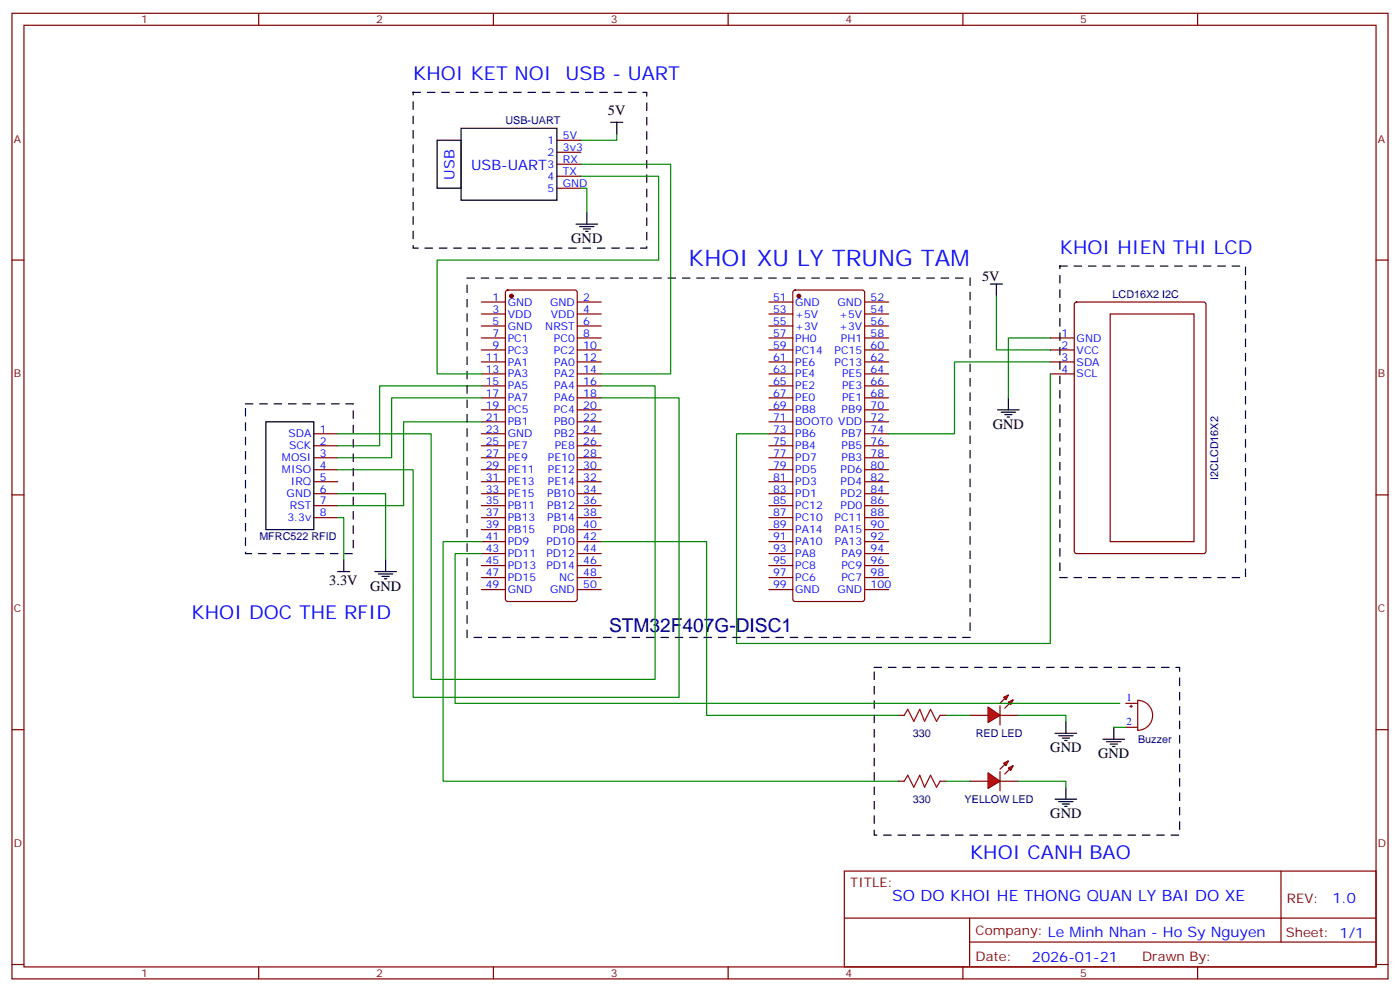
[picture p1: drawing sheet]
<svg xmlns="http://www.w3.org/2000/svg" width="412mm" height="292mm" viewBox="0 0 412 292" stroke-linecap="round" stroke-linejoin="round" font-family="sans-serif">
<g fill="none" stroke="#870000" stroke-width=".35">
<path d="M3.5 3.9h405.4v284.4h-405.4zM7.1 7.4h398.2v277.3h-398.2zM76.2 3.9v3.5M145.3 3.9v3.5M214.5 3.9v3.5M283.6 3.9v3.5M352.8 3.9v3.5M3.5 76.6h3.6M405.3 76.6h3.6M141.8 88.9h7.1M141.8 92.5h7.1M141.8 96h7.1"/>
<path d="M141.8 99.5h7.1M149.1 85.6l.5-.2h19.7l.7 .4v90.6l-.2 .5-.5 .2h-19.7l-.5-.2-.2-.5v-90.3zM170 88.9h7.1M170 92.5h7.1M170 96h7.1M170 99.5h7.1M226.5 88.9h7M226.5 92.5h7M226.5 96h7M226.5 99.5h7M233.8 85.6l.4-.2h19.8l.7 .4v90.6l-.2 .5-.5 .2h-19.8l-.5-.2-.2-.5v-90.3zM254.7 88.9h7.1"/>
<path d="M254.7 92.5h7.1M254.7 96h7.1M254.7 99.5h7.1M309.4 99.5h7M316.7 89.1l.4-.2h37.4l.7 .5v72.9l-.4 .7h-37.7l-.6-.4-.1-73zM327 92.5h24.7v67h-24.7zM141.8 103h7.1M141.8 106.6h7.1M141.8 110.1h7.1M141.8 113.6h7.1M141.8 117.2h7.1M170 103h7.1"/>
<path d="M170 106.6h7.1M170 110.1h7.1M170 113.6h7.1M170 117.2h7.1M226.5 103h7M226.5 106.6h7M226.5 110.1h7M226.5 113.6h7M226.5 117.2h7M254.7 103h7.1M254.7 106.6h7.1M254.7 110.1h7.1"/>
<path d="M254.7 113.6h7.1M254.7 117.2h7.1M309.4 103h7M309.4 106.6h7M309.4 110.1h7M92.4 127.7h7.1M92.4 131.3h7.1M92.4 134.8h7.1M92.4 138.3h7.1M141.8 120.7h7.1M141.8 124.2h7.1M141.8 127.7h7.1"/>
<path d="M141.8 131.3h7.1M141.8 134.8h7.1M141.8 138.3h7.1M170 120.7h7.1M170 124.2h7.1M170 127.7h7.1M170 131.3h7.1M170 134.8h7.1M170 138.3h7.1M226.5 120.7h7M226.5 124.2h7M226.5 127.7h7"/>
<path d="M226.5 131.3h7M226.5 134.8h7M226.5 138.3h7M254.7 120.7h7.1M254.7 124.2h7.1M254.7 127.7h7.1M254.7 131.3h7.1M254.7 134.8h7.1M254.7 138.3h7.1M3.5 145.7h3.6M92.4 141.9h7.1M92.4 145.4h7.1"/>
<path d="M92.4 148.9h7.1M92.4 152.4h7.1M141.8 141.9h7.1M141.8 145.4h7.1M141.8 148.9h7.1M141.8 152.4h7.1M141.8 156h7.1M141.8 159.5h7.1M170 141.9h7.1M170 145.4h7.1M170 148.9h7.1M170 152.4h7.1"/>
<path d="M170 156h7.1M170 159.5h7.1M226.5 141.9h7M226.5 145.4h7M226.5 148.9h7M226.5 152.4h7M226.5 156h7M226.5 159.5h7M254.7 141.9h7.1M254.7 145.4h7.1M254.7 148.9h7.1M254.7 152.4h7.1"/>
<path d="M254.7 156h7.1M254.7 159.5h7.1M405.3 145.7h3.6M141.8 163h7.1M141.8 166.5h7.1M141.8 170.1h7.1M141.8 173.6h7.1M170 163h7.1M170 166.5h7.1M170 170.1h7.1M170 173.6h7.1M226.5 163h7"/>
<path d="M226.5 166.5h7M226.5 170.1h7M226.5 173.6h7M254.7 163h7.1M254.7 166.5h7.1M254.7 170.1h7.1M254.7 173.6h7.1M3.5 214.9h3.6M405.3 214.9h3.6M248.7 256.5h156.6v28.2h-156.6zM377.3 256.5v20.9M248.7 270.4h156.5"/>
<path d="M285.6 277.4h119.6M285.6 270.4v14.1M3.5 284h3.6M76.2 284.7v3.6M145.3 284.7v3.6M214.5 284.7v3.6M283.6 284.7v3.6M352.8 284.7v3.6M405.3 284h3.6"/>
</g>
<g fill="#870000" stroke="#870000" stroke-width=".35">
<circle cx="150.6" cy="87.2" r=".53"/>
<circle cx="235.3" cy="87.2" r=".53"/>
</g>
<path d="M78.3 124.2h14.1v31.8h-14.1z" fill="none" stroke="#000" stroke-width=".35"/>
<g fill="#f00" stroke="#870000" stroke-width=".35">
<path d="M291 208.2l3.6 2.4-3.6 2.2z"/>
<path d="M294.6 207.8v5.7z"/>
</g>
<g fill="#870000" stroke="#870000" stroke-width=".35">
<path d="M294.6 207.1l1.4-1.4z"/>
<path d="M296 208.5l1.4-1.4z"/>
</g>
<g fill="#f00" stroke="#870000" stroke-width=".35">
<path d="M295.6 205.4l1.4-.8-.7 1.5z"/>
<path d="M297 206.8l1.4-.7-.7 1.4z"/>
</g>
<path d="M285.8 210.6h5.2M294.6 210.6h5.3" fill="none" stroke="#870000" stroke-width=".35"/>
<g fill="#f00" stroke="#870000" stroke-width=".35">
<path d="M291 227.6l3.6 2.4-3.6 2.2z"/>
<path d="M294.6 227.2v5.7z"/>
</g>
<g fill="#870000" stroke="#870000" stroke-width=".35">
<path d="M294.6 226.5l1.4-1.4z"/>
<path d="M296 227.9l1.4-1.4z"/>
</g>
<g fill="#f00" stroke="#870000" stroke-width=".35">
<path d="M295.6 224.8l1.4-.8-.7 1.5z"/>
<path d="M297 226.2l1.4-.7-.7 1.4z"/>
</g>
<g fill="none" stroke="#870000" stroke-width=".35">
<path d="M164 41.3h7.1M164 44.8h7.1M164 48.4h7.1M164 51.9h7.1M164 55.4h7.1M264.6 210.6h1.7M276.9 210.6h1.8M331.6 207.1h3.5M331.6 214.2h3.5M264.6 230h1.7M276.9 230h1.8M285.8 230h5.2"/>
<path d="M294.6 230h5.3"/>
</g>
<path d="M266.3 210.6l1.1-1.7 1.8 3.5 1.7-3.5 1.4 3.5 1.8-3.5 1.8 3.5 1-1.8M332.8 208h.8M333.2 207.6v.8M335.1 206.2a4.4 4.4 0 0 1 4.4 4.4 4.4 4.4 0 0 1-4.4 4.5zM266.3 230l1.1-1.7 1.8 3.5 1.7-3.5 1.4 3.5 1.8-3.5 1.8 3.5 1-1.8" fill="none" stroke="#a10000" stroke-width=".35"/>
<g fill="none" stroke="#000" stroke-width=".35">
<path d="M135.8 37.8h28.2v21.1h-28.2zM179.9 36h3.5M181.7 36v3.5M128.8 41.3h7v14.1h-7zM169.7 66h6.3M170.7 66.7h4.3M171.8 67.4h2.1M172.5 68.1h.7M172.9 62.5v3.5M291.7 83.6h3.6M293.5 83.6v3.6M297 117.2v3.5"/>
<path d="M293.9 120.7h6.3M294.9 121.4h4.3M296 122.1h2.1M296.7 122.8h.7M99.5 168.3h3.5M101.2 164.8v3.5M110.4 168.3h6.4M111.5 169h4.2M112.5 169.7h2.2M113.2 170.4h.7M113.6 164.8v3.5M310.8 215.9h6.3"/>
<path d="M311.9 216.6h4.2M312.9 217.3h2.1M313.6 218.1h.7M314 212.4v3.5M324.9 217.7h6.4M326 218.4h4.2M327 219.1h2.1M327.7 219.8h.7M328.1 214.2v3.5M310.8 235.3h6.3M311.9 236h4.2M312.9 236.7h2.1"/>
<path d="M313.6 237.5h.7M314 231.8v3.5"/>
</g>
<g fill="none" stroke="#008700" stroke-width=".35">
<path d="M181.7 39.5v1.8h-10.6M171.1 55.4h1.8v7.1M171.1 51.9h22.9v24.7h-65.2v33.5h13M171.1 48.4h26.5v61.7h-20.5M293.5 87.2v15.8h15.9M309.4 99.5h-12.4v17.7M141.8 113.6h-30v17.7h-12.3M141.8 117.2h-26.4v17.6h-15.9M177.1 113.6h15.9v86.5h-66v-72.4h-27.5M177.1 117.2h22.9v88.2h-78.3v-67.1h-22.2M309.4 106.6h-28.2v21.1h-19.4M309.4 110.1v79.4h-92.4v-61.8h9.5"/>
<path d="M141.8 124.2h-22.9v24.7h-19.4M99.5 152.4h1.7v12.4M99.5 145.4h14.1v19.4M141.8 159.5h-11.3v70.5h134.1M177.1 159.5h31v51.1h56.5M141.8 163h-7.7v44.1h195.7M278.7 210.6h7.1M299.9 210.6h14.1v1.8M328.1 214.2h3.5M278.7 230h7.1M299.9 230h14.1v1.8"/>
</g>
<path d="M121.7 27.2h68.8v45.9h-68.8zM312.2 78.4h54.7v91.7h-54.7zM137.6 81.9h148.2v105.8h-148.2zM72.3 118.9h31.8v44.1h-31.8zM257.5 196.5h90v49.4h-90z" fill="none" stroke="#000" stroke-width=".35" stroke-dasharray="2.1 2.1"/>
<text font-size="6.7" fill="#00f" x="202.8" y="78.4">KHOI XU LY TRUNG TAM</text>
<g font-size="5.6" fill="#00f">
<text x="121.7" y="23.7">KHOI KET NOI</text>
<text x="166.6" y="23.7">USB - UART</text>
<text x="312.2" y="74.8">KHOI HIEN THI LCD</text>
<text x="56.4" y="182.4">KHOI DOC THE RFID</text>
<text x="285.8" y="253">KHOI CANH BAO</text>
</g>
<text font-size="5.6" fill="#000080" x="179.4" y="186.2">STM32F407G-DISC1</text>
<text font-size="4.6" fill="#00f" x="262.8" y="265.3">SO DO KHOI HE THONG QUAN LY BAI DO XE</text>
<g font-size="4.2">
<text x="179.1" y="33.9">5V</text>
<text x="168.3" y="71.6">GND</text>
<text x="289.3" y="82.6">5V</text>
<text x="292.5" y="126.3">GND</text>
<text x="97" y="172.3">3.3V</text>
<text x="109" y="174">GND</text>
<text x="309.4" y="221.6">GND</text>
<text x="323.5" y="223.3">GND</text>
<text x="309.4" y="241">GND</text>
</g>
<g font-size="4.2" fill="#00f">
<text x="133.9" y="53" transform="rotate(-90 133.9 53)">USB</text>
<text x="138.8" y="50">USB-UART</text>
<text x="392.5" y="265.8">1.0</text>
<text x="304" y="283.1">2026-01-21</text>
</g>
<g font-size="3.9" fill="#800">
<text x="250.5" y="261.1">TITLE:</text>
<text x="379.1" y="265.8">REV:</text>
<text x="287.4" y="275.3">Company: Le Minh Nhan - Ho Sy Nguyen</text>
<text x="378.7" y="275.9">Sheet: 1/1</text>
<text x="287.4" y="283">Date:</text>
<text x="336.4" y="283.1">Drawn By:</text>
</g>
<g font-size="3.2" fill="#800">
<text x="41.6" y="6.9">1</text>
<text x="110.8" y="6.9">2</text>
<text x="179.9" y="6.9">3</text>
<text x="249.1" y="6.9">4</text>
<text x="318.2" y="6.9">5</text>
<text x="4.1" y="42">A</text>
<text x="405.9" y="42">A</text>
<text x="4.1" y="111.2">B</text>
<text x="405.9" y="111.2">B</text>
<text x="4.1" y="180.3">C</text>
<text x="405.9" y="180.3">C</text>
<text x="4.1" y="249.4">D</text>
<text x="405.9" y="249.4">D</text>
<text x="41.6" y="287.7">1</text>
<text x="110.8" y="287.7">2</text>
<text x="179.9" y="287.7">3</text>
<text x="249.1" y="287.7">4</text>
<text x="318.2" y="287.7">5</text>
</g>
<g font-size="3.2" fill="#000080">
<text x="148.9" y="36.5">USB-UART</text>
<text x="327.7" y="87.9">LCD16X2 I2C</text>
<text x="358.8" y="141.3" transform="rotate(-90 358.8 141.3)">I2CLCD16X2</text>
<text x="76.4" y="158.9">MFRC522 RFID</text>
<text x="268.9" y="217.1">330</text>
<text x="287.4" y="217.1">RED LED</text>
<text x="335.3" y="218.9">Buzzer</text>
<text x="268.9" y="236.5">330</text>
<text x="284.1" y="236.5">YELLOW LED</text>
</g>
<g font-size="3.2" fill="#00f">
<text x="165.8" y="41">5V</text>
<text x="161.3" y="42.4">1</text>
<text x="161.3" y="45.9">2</text>
<text x="165.8" y="44.5">3v3</text>
<text x="161.3" y="49.4">3</text>
<text x="161.3" y="53">4</text>
<text x="165.8" y="48">RX</text>
<text x="165.8" y="51.5">TX</text>
<text x="161.3" y="56.5">5</text>
<text x="165.8" y="55.1">GND</text>
<text x="145.1" y="88.6">1</text>
<text x="149.6" y="90">GND</text>
<text x="162.1" y="90">GND</text>
<text x="171.8" y="88.6">2</text>
<text x="227.7" y="88.6">51</text>
<text x="234.2" y="90">GND</text>
<text x="246.7" y="90">GND</text>
<text x="256.5" y="88.6">52</text>
<text x="145.1" y="92.1">3</text>
<text x="145.1" y="95.6">5</text>
<text x="149.6" y="93.5">VDD</text>
<text x="162.3" y="93.5">VDD</text>
<text x="171.8" y="92.1">4</text>
<text x="171.8" y="95.6">6</text>
<text x="227.7" y="92.1">53</text>
<text x="227.7" y="95.6">55</text>
<text x="234.2" y="93.5">+5V</text>
<text x="247.2" y="93.5">+5V</text>
<text x="256.5" y="92.1">54</text>
<text x="256.5" y="95.6">56</text>
<text x="145.1" y="99.2">7</text>
<text x="149.6" y="97">GND</text>
<text x="149.6" y="100.6">PC1</text>
<text x="160.6" y="97">NRST</text>
<text x="163.2" y="100.6">PC0</text>
<text x="171.8" y="99.2">8</text>
<text x="227.7" y="99.2">57</text>
<text x="234.2" y="97">+3V</text>
<text x="234.2" y="100.6">PH0</text>
<text x="247.2" y="97">+3V</text>
<text x="247.7" y="100.6">PH1</text>
<text x="256.5" y="99.2">58</text>
<text x="312.7" y="99.2">1</text>
<text x="317.1" y="100.6">GND</text>
<text x="143.1" y="106.2">11</text>
<text x="145.1" y="102.7">9</text>
<text x="149.6" y="104.1">PC3</text>
<text x="149.6" y="107.6">PA1</text>
<text x="163.2" y="104.1">PC2</text>
<text x="163.2" y="107.6">PA0</text>
<text x="171.8" y="102.7">10</text>
<text x="171.8" y="106.2">12</text>
<text x="227.7" y="102.7">59</text>
<text x="227.7" y="106.2">61</text>
<text x="234.2" y="104.1">PC14</text>
<text x="234.2" y="107.6">PE6</text>
<text x="245.8" y="104.1">PC15</text>
<text x="245.8" y="107.6">PC13</text>
<text x="256.5" y="102.7">60</text>
<text x="256.5" y="106.2">62</text>
<text x="312.7" y="102.7">2</text>
<text x="312.7" y="106.2">3</text>
<text x="317.1" y="104.1">VCC</text>
<text x="317.1" y="107.6">SDA</text>
<text x="143.1" y="109.7">13</text>
<text x="143.1" y="113.3">15</text>
<text x="149.6" y="111.2">PA3</text>
<text x="163.2" y="111.2">PA2</text>
<text x="171.8" y="109.7">14</text>
<text x="171.8" y="113.3">16</text>
<text x="227.7" y="109.7">63</text>
<text x="227.7" y="113.3">65</text>
<text x="234.2" y="111.2">PE4</text>
<text x="248.1" y="111.2">PE5</text>
<text x="256.5" y="109.7">64</text>
<text x="256.5" y="113.3">66</text>
<text x="312.7" y="109.7">4</text>
<text x="317.1" y="111.2">SCL</text>
<text x="143.1" y="116.8">17</text>
<text x="149.6" y="114.7">PA5</text>
<text x="149.6" y="118.2">PA7</text>
<text x="163.2" y="114.7">PA4</text>
<text x="163.2" y="118.2">PA6</text>
<text x="171.8" y="116.8">18</text>
<text x="227.7" y="116.8">67</text>
<text x="234.2" y="114.7">PE2</text>
<text x="234.2" y="118.2">PE0</text>
<text x="248.1" y="114.7">PE3</text>
<text x="248.1" y="118.2">PE1</text>
<text x="256.5" y="116.8">68</text>
<text x="143.1" y="120.3">19</text>
<text x="143.1" y="123.9">21</text>
<text x="149.6" y="121.7">PC5</text>
<text x="149.6" y="125.3">PB1</text>
<text x="163.2" y="121.7">PC4</text>
<text x="163.2" y="125.3">PB0</text>
<text x="171.8" y="120.3">20</text>
<text x="171.8" y="123.9">22</text>
<text x="227.7" y="120.3">69</text>
<text x="227.7" y="123.9">71</text>
<text x="234.2" y="121.7">PB8</text>
<text x="234.2" y="125.3">BOOT0 VDD</text>
<text x="247.9" y="121.7">PB9</text>
<text x="256.5" y="120.3">70</text>
<text x="256.5" y="123.9">72</text>
<text x="84.9" y="128.8">SDA</text>
<text x="94.2" y="127.4">1</text>
<text x="94.2" y="130.9">2</text>
<text x="143.1" y="127.4">23</text>
<text x="143.1" y="130.9">25</text>
<text x="149.6" y="128.8">GND</text>
<text x="163.2" y="128.8">PB2</text>
<text x="171.8" y="127.4">24</text>
<text x="171.8" y="130.9">26</text>
<text x="227.7" y="127.4">73</text>
<text x="227.7" y="130.9">75</text>
<text x="234.2" y="128.8">PB6</text>
<text x="247.9" y="128.8">PB7</text>
<text x="256.5" y="127.4">74</text>
<text x="256.5" y="130.9">76</text>
<text x="83" y="135.9">MOSI</text>
<text x="85.1" y="132.3">SCK</text>
<text x="94.2" y="134.4">3</text>
<text x="94.2" y="138">4</text>
<text x="143.1" y="134.4">27</text>
<text x="143.1" y="138">29</text>
<text x="149.6" y="132.3">PE7</text>
<text x="149.6" y="135.9">PE9</text>
<text x="161.4" y="135.9">PE10</text>
<text x="163.4" y="132.3">PE8</text>
<text x="171.8" y="134.4">28</text>
<text x="171.8" y="138">30</text>
<text x="227.7" y="134.4">77</text>
<text x="227.7" y="138">79</text>
<text x="234.2" y="132.3">PB4</text>
<text x="234.2" y="135.9">PD7</text>
<text x="247.9" y="132.3">PB5</text>
<text x="247.9" y="135.9">PB3</text>
<text x="256.5" y="134.4">78</text>
<text x="256.5" y="138">80</text>
<text x="83" y="139.4">MISO</text>
<text x="85.7" y="142.9">IRQ</text>
<text x="94.2" y="141.5">5</text>
<text x="143.1" y="141.5">31</text>
<text x="149.6" y="139.4">PE11</text>
<text x="149.6" y="142.9">PE13</text>
<text x="161.4" y="139.4">PE12</text>
<text x="161.4" y="142.9">PE14</text>
<text x="171.8" y="141.5">32</text>
<text x="227.7" y="141.5">81</text>
<text x="234.2" y="139.4">PD5</text>
<text x="234.2" y="142.9">PD3</text>
<text x="247.6" y="139.4">PD6</text>
<text x="247.6" y="142.9">PD4</text>
<text x="256.5" y="141.5">82</text>
<text x="84.4" y="146.4">GND</text>
<text x="85.4" y="150">RST</text>
<text x="94.2" y="145">6</text>
<text x="94.2" y="148.6">7</text>
<text x="143.1" y="145">33</text>
<text x="143.1" y="148.6">35</text>
<text x="149.6" y="146.4">PE15</text>
<text x="149.6" y="150">PB11</text>
<text x="161.2" y="146.4">PB10</text>
<text x="161.2" y="150">PB12</text>
<text x="171.8" y="145">34</text>
<text x="171.8" y="148.6">36</text>
<text x="227.7" y="145">83</text>
<text x="227.7" y="148.6">85</text>
<text x="234.2" y="146.4">PD1</text>
<text x="234.2" y="150">PC12</text>
<text x="247.6" y="146.4">PD2</text>
<text x="247.6" y="150">PD0</text>
<text x="256.5" y="145">84</text>
<text x="256.5" y="148.6">86</text>
<text x="84.7" y="153.5">3.3v</text>
<text x="94.2" y="152.1">8</text>
<text x="143.1" y="152.1">37</text>
<text x="143.1" y="155.6">39</text>
<text x="149.6" y="153.5">PB13</text>
<text x="161.2" y="153.5">PB14</text>
<text x="171.8" y="152.1">38</text>
<text x="171.8" y="155.6">40</text>
<text x="227.7" y="152.1">87</text>
<text x="227.7" y="155.6">89</text>
<text x="234.2" y="153.5">PC10</text>
<text x="245.8" y="153.5">PC11</text>
<text x="256.5" y="152.1">88</text>
<text x="256.5" y="155.6">90</text>
<text x="143.1" y="159.1">41</text>
<text x="149.6" y="157">PB15</text>
<text x="149.6" y="160.5">PD9</text>
<text x="160.9" y="160.5">PD10</text>
<text x="163" y="157">PD8</text>
<text x="171.8" y="159.1">42</text>
<text x="227.7" y="159.1">91</text>
<text x="234.2" y="157">PA14</text>
<text x="234.2" y="160.5">PA10</text>
<text x="245.9" y="157">PA15</text>
<text x="245.9" y="160.5">PA13</text>
<text x="256.5" y="159.1">92</text>
<text x="143.1" y="162.7">43</text>
<text x="143.1" y="166.2">45</text>
<text x="149.6" y="164.1">PD11</text>
<text x="149.6" y="167.6">PD13</text>
<text x="160.9" y="164.1">PD12</text>
<text x="160.9" y="167.6">PD14</text>
<text x="171.8" y="162.7">44</text>
<text x="171.8" y="166.2">46</text>
<text x="227.7" y="162.7">93</text>
<text x="227.7" y="166.2">95</text>
<text x="234.2" y="164.1">PA8</text>
<text x="234.2" y="167.6">PC8</text>
<text x="247.9" y="167.6">PC9</text>
<text x="247.9" y="164.1">PA9</text>
<text x="256.5" y="162.7">94</text>
<text x="256.5" y="166.2">96</text>
<text x="143.1" y="169.7">47</text>
<text x="143.1" y="173.2">49</text>
<text x="149.6" y="171.1">PD15</text>
<text x="164.7" y="171.1">NC</text>
<text x="171.8" y="169.7">48</text>
<text x="171.8" y="173.2">50</text>
<text x="227.7" y="169.7">97</text>
<text x="227.7" y="173.2">99</text>
<text x="234.2" y="171.1">PC6</text>
<text x="247.9" y="171.1">PC7</text>
<text x="256.5" y="169.7">98</text>
<text x="256.5" y="173.2">100</text>
<text x="149.6" y="174.7">GND</text>
<text x="162.1" y="174.7">GND</text>
<text x="234.2" y="174.7">GND</text>
<text x="246.7" y="174.7">GND</text>
<text x="331.8" y="206.4">1</text>
<text x="331.8" y="213.5">2</text>
</g>
</svg>
